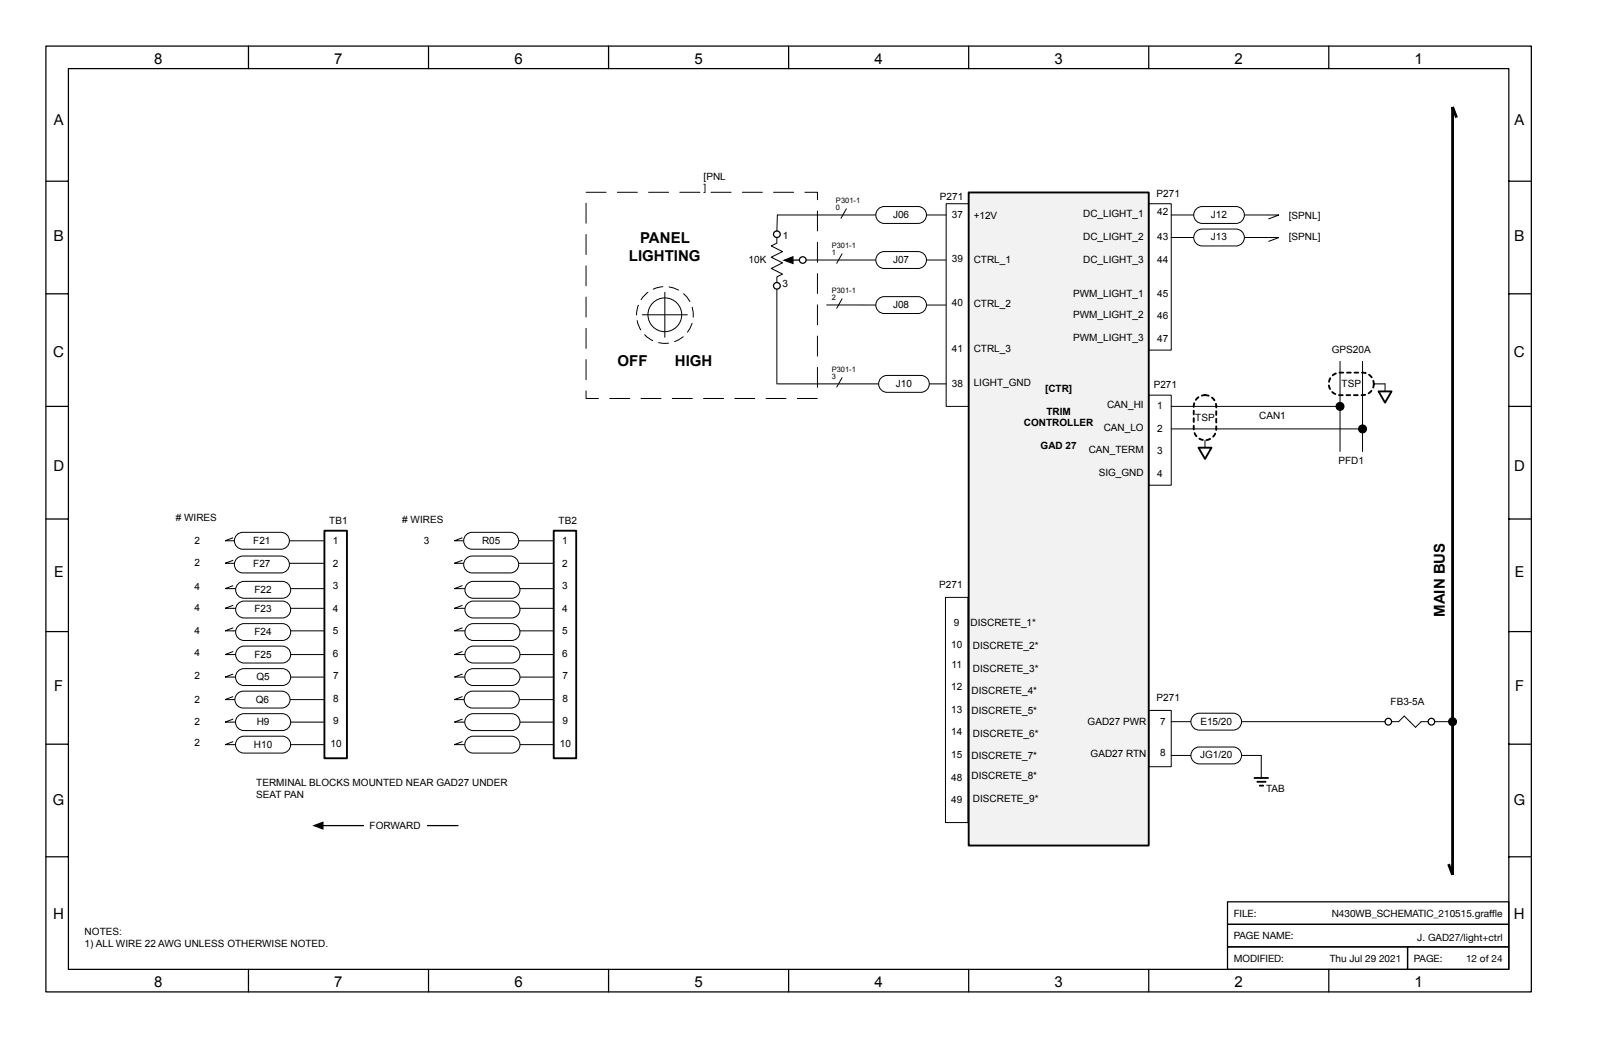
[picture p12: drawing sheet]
<svg xmlns="http://www.w3.org/2000/svg" width="432mm" height="279mm" viewBox="0 0 432 279" stroke-linecap="round" stroke-linejoin="round" font-family="sans-serif">
<path d="M307.9 105.9h6v24.1h-6z" fill="none" stroke="#000" stroke-width=".27"/>
<path d="M253.4 160h6v60.4h-6z" fill="#fff"/>
<path d="M253.4 160h6v60.4h-6z" fill="none" stroke="#000" stroke-width=".27"/>
<path d="M157.1 51.5h62v55.2h-62z" fill="none" stroke="#000" stroke-width=".27" stroke-dasharray="5.4 3"/>
<path d="M307.9 190.3h6v15.1h-6z" fill="#fff"/>
<path d="M307.9 190.3h6v15.1h-6z" fill="none" stroke="#000" stroke-width=".27"/>
<path d="M253.6 54.6h6v54.3h-6z" fill="#fff"/>
<path d="M253.6 54.6h6v54.3h-6z" fill="none" stroke="#000" stroke-width=".27"/>
<path d="M307.9 54.6h6v39.2h-6z" fill="#fff"/>
<path d="M307.9 54.6h6v39.2h-6z" fill="none" stroke="#000" stroke-width=".27"/>
<path d="M259.6 51.6h48.3v174.9h-48.3z" fill="#f2f2f2"/>
<path d="M259.6 51.6h48.3v174.9h-48.3z" fill="none" stroke="#000" stroke-width=".5"/>
<path d="M313.9 57.6h28.9l-2.8 1.1M208.2 63.6v1.5l-1.5 .8 3 1.5-3 1.5 3 1.5-3 1.5 3 1.5-1.5 .8v1.5M313.9 63.6h28.9l-2.8 1.1M313.9 202.4h24.2v6" fill="none" stroke="#000" stroke-width=".27"/>
<circle cx="208.2" cy="62.8" r=".89" fill="#fff"/>
<circle cx="208.2" cy="62.8" r=".89" fill="none" stroke="#000" stroke-width=".34"/>
<circle cx="208.2" cy="76.6" r=".89" fill="#fff"/>
<g fill="none" stroke="#000" stroke-width=".34">
<path d="M210.2 69.7l2.3-.9v1.8zM214.3 69.7h-1.8"/>
<circle cx="208.2" cy="76.6" r=".89"/>
</g>
<path d="M210.2 69.7l2.3-.9v1.8z" fill="#000"/>
<circle cx="215.2" cy="69.7" r=".89" fill="#fff"/>
<circle cx="215.2" cy="69.7" r=".89" fill="none" stroke="#000" stroke-width=".34"/>
<g fill="none" stroke="#000" stroke-width=".27">
<path d="M253.6 57.6h-45.2l-.2 4.4M208.2 77.5v25.3M216.1 69.7h37.4M221.6 81.7h31.9M208.4 102.8h45.2M313.9 108.9h44.2M313.9 114.9h50.2M323 117.9v3"/>
<circle cx="359.2" cy="108.9" r="1.07"/>
<circle cx="365.2" cy="114.9" r="1.07"/>
</g>
<g fill="#000">
<circle cx="359.2" cy="108.9" r="1.07"/>
<circle cx="365.2" cy="114.9" r="1.07"/>
</g>
<path d="M320.6 107a3 3 0 0 1 3.4-1 3 3 0 0 1 2 2.9v6a3 3 0 0 1-3 3 3 3 0 0 1-3-3v-6v-.7z" fill="none" stroke="#000" stroke-width=".5" stroke-dasharray="1 1"/>
<path d="M321.2 119.9h3.5l-1.7 3z" fill="#fff"/>
<path d="M321.2 119.9h3.5l-1.7 3z" fill="none" stroke="#000" stroke-width=".5"/>
<g fill="none" stroke="#000" stroke-width=".27">
<path d="M313.9 193.3h57.3M373 193.3h1.9l1.5-1.5 3 3 1.5-1.5h1.9M383.7 193.3h4.6"/>
<circle cx="389.3" cy="193.3" r="1.07"/>
</g>
<path d="M389.3 31.5v200" fill="none" stroke="#000" stroke-width=".75"/>
<path d="M389.3 31.5v-2.8l1.1 2.8M388.3 231.5l1 2.8v-2.8" fill="none" stroke="#000" stroke-width=".75" stroke-linecap="butt"/>
<circle cx="389.3" cy="193.3" r="1.07" fill="#000"/>
<circle cx="383.7" cy="193.3" r=".89" fill="#fff"/>
<circle cx="383.7" cy="193.3" r=".89" fill="none" stroke="#000" stroke-width=".34"/>
<circle cx="372.1" cy="193.3" r=".89" fill="#fff"/>
<circle cx="372.1" cy="193.3" r=".89" fill="none" stroke="#000" stroke-width=".34"/>
<path d="M359.2 96.8v24.1M365.2 96.8v24.1M371.2 102.8v3.1" fill="none" stroke="#000" stroke-width=".27"/>
<path d="M357.3 100.5l1.2-.6 .7-.1h6a3 3 0 0 1 3 3 3 3 0 0 1-3 3.1h-6a3 3 0 0 1-2.9-2.1 3 3 0 0 1 1-3.3z" fill="none" stroke="#000" stroke-width=".5" stroke-dasharray="1 1"/>
<path d="M369.5 104.8h3.5l-1.8 3.1z" fill="#fff"/>
<path d="M369.5 104.8h3.5l-1.8 3.1zM336.2 208.4h3.7M337 209.4h2.2M337.6 210.5h1" fill="none" stroke="#000" stroke-width=".5"/>
<path d="M368.2 102.8h3" fill="none" stroke="#000" stroke-width=".27"/>
<path d="M235.4 56l1-.6 .6-.1h9.1a2.26 2.26 0 0 1 2.2 2.3 2.26 2.26 0 0 1-2.2 2.3h-9.1a2.26 2.26 0 0 1-2.1-1.4 2.26 2.26 0 0 1 .5-2.5z" fill="#fff"/>
<path d="M235.4 56l1-.6 .6-.1h9.1a2.26 2.26 0 0 1 2.2 2.3 2.26 2.26 0 0 1-2.2 2.3h-9.1a2.26 2.26 0 0 1-2.1-1.4 2.26 2.26 0 0 1 .5-2.5z" fill="none" stroke="#000" stroke-width=".27"/>
<path d="M235.4 68.1l1-.6 .6-.1h9.1a2.26 2.26 0 0 1 2.2 2.3 2.26 2.26 0 0 1-2.2 2.2h-9.1a2.26 2.26 0 0 1-2.1-1.4 2.26 2.26 0 0 1 .5-2.4z" fill="#fff"/>
<path d="M235.4 68.1l1-.6 .6-.1h9.1a2.26 2.26 0 0 1 2.2 2.3 2.26 2.26 0 0 1-2.2 2.2h-9.1a2.26 2.26 0 0 1-2.1-1.4 2.26 2.26 0 0 1 .5-2.4z" fill="none" stroke="#000" stroke-width=".27"/>
<path d="M235.4 80.1l1-.6h.6h9.1a2.26 2.26 0 0 1 2.2 2.2 2.26 2.26 0 0 1-2.2 2.3h-9.1a2.26 2.26 0 0 1-2.1-1.4 2.26 2.26 0 0 1 .5-2.5z" fill="#fff"/>
<path d="M235.4 80.1l1-.6h.6h9.1a2.26 2.26 0 0 1 2.2 2.2 2.26 2.26 0 0 1-2.2 2.3h-9.1a2.26 2.26 0 0 1-2.1-1.4 2.26 2.26 0 0 1 .5-2.5z" fill="none" stroke="#000" stroke-width=".27"/>
<path d="M236.2 101.2l1-.5 .6-.1h9a2.26 2.26 0 0 1 2.3 2.2 2.26 2.26 0 0 1-2.3 2.3h-9a2.26 2.26 0 0 1-2.1-1.4 2.26 2.26 0 0 1 .5-2.5z" fill="#fff"/>
<path d="M236.2 101.2l1-.5 .6-.1h9a2.26 2.26 0 0 1 2.3 2.2 2.26 2.26 0 0 1-2.3 2.3h-9a2.26 2.26 0 0 1-2.1-1.4 2.26 2.26 0 0 1 .5-2.5z" fill="none" stroke="#000" stroke-width=".27"/>
<path d="M320.6 56l1-.6 .6-.1h9.1a2.26 2.26 0 0 1 2.2 2.3 2.26 2.26 0 0 1-2.2 2.3h-9.1a2.26 2.26 0 0 1-2.1-1.4 2.26 2.26 0 0 1 .5-2.5z" fill="#fff"/>
<path d="M320.6 56l1-.6 .6-.1h9.1a2.26 2.26 0 0 1 2.2 2.3 2.26 2.26 0 0 1-2.2 2.3h-9.1a2.26 2.26 0 0 1-2.1-1.4 2.26 2.26 0 0 1 .5-2.5z" fill="none" stroke="#000" stroke-width=".27"/>
<path d="M320.6 62l1-.6h.6h9.1a2.26 2.26 0 0 1 2.2 2.2 2.26 2.26 0 0 1-2.2 2.3h-9.1a2.26 2.26 0 0 1-2.1-1.4 2.26 2.26 0 0 1 .5-2.5z" fill="#fff"/>
<path d="M320.6 62l1-.6h.6h9.1a2.26 2.26 0 0 1 2.2 2.2 2.26 2.26 0 0 1-2.2 2.3h-9.1a2.26 2.26 0 0 1-2.1-1.4 2.26 2.26 0 0 1 .5-2.5z" fill="none" stroke="#000" stroke-width=".27"/>
<path d="M319.9 191.7l1-.6h.6h9a2.26 2.26 0 0 1 2.3 2.2 2.26 2.26 0 0 1-2.3 2.3h-9a2.26 2.26 0 0 1-2.1-1.4 2.26 2.26 0 0 1 .5-2.5z" fill="#fff"/>
<path d="M319.9 191.7l1-.6h.6h9a2.26 2.26 0 0 1 2.3 2.2 2.26 2.26 0 0 1-2.3 2.3h-9a2.26 2.26 0 0 1-2.1-1.4 2.26 2.26 0 0 1 .5-2.5z" fill="none" stroke="#000" stroke-width=".27"/>
<path d="M319.9 200.8l1-.6 .6-.1h9a2.26 2.26 0 0 1 2.3 2.3 2.26 2.26 0 0 1-2.3 2.2h-9a2.26 2.26 0 0 1-2.1-1.4 2.26 2.26 0 0 1 .5-2.4z" fill="#fff"/>
<path d="M319.9 200.8l1-.6 .6-.1h9a2.26 2.26 0 0 1 2.3 2.3 2.26 2.26 0 0 1-2.3 2.2h-9a2.26 2.26 0 0 1-2.1-1.4 2.26 2.26 0 0 1 .5-2.4z" fill="none" stroke="#000" stroke-width=".27"/>
<path d="M87 142.2h6v60.9h-6z" fill="#fff"/>
<path d="M87 142.2h6v60.9h-6z" fill="none" stroke="#000" stroke-width=".5"/>
<path d="M62.5 144l-2.2 .9h26.7M62.5 150.1l-2.2 .8h26.7M62.5 162.1l-2.2 .9h26.7M62.5 168.2l-2.2 .8h26.7" fill="none" stroke="#000" stroke-width=".27"/>
<path d="M63.5 143.3l1-.6 .6-.1h10.2a2.26 2.26 0 0 1 2.3 2.3 2.26 2.26 0 0 1-2.3 2.2h-10.2a2.26 2.26 0 0 1-2.1-1.4 2.26 2.26 0 0 1 .5-2.4z" fill="#fff"/>
<path d="M63.5 143.3l1-.6 .6-.1h10.2a2.26 2.26 0 0 1 2.3 2.3 2.26 2.26 0 0 1-2.3 2.2h-10.2a2.26 2.26 0 0 1-2.1-1.4 2.26 2.26 0 0 1 .5-2.4zM62.5 174.5l-2.2 .8h26.7" fill="none" stroke="#000" stroke-width=".27"/>
<path d="M63.8 173.7l1-.5 .6-.1h10.2a2.26 2.26 0 0 1 2.3 2.2 2.26 2.26 0 0 1-2.3 2.3h-10.2a2.26 2.26 0 0 1-2.1-1.4 2.26 2.26 0 0 1 .5-2.5z" fill="#fff"/>
<path d="M63.8 173.7l1-.5 .6-.1h10.2a2.26 2.26 0 0 1 2.3 2.2 2.26 2.26 0 0 1-2.3 2.3h-10.2a2.26 2.26 0 0 1-2.1-1.4 2.26 2.26 0 0 1 .5-2.5z" fill="none" stroke="#000" stroke-width=".27"/>
<path d="M63.5 149.6l1-.6h.6h10.2a2.26 2.26 0 0 1 2.3 2.2 2.26 2.26 0 0 1-2.3 2.3h-10.2a2.26 2.26 0 0 1-2.1-1.4 2.26 2.26 0 0 1 .5-2.5z" fill="#fff"/>
<path d="M63.5 149.6l1-.6h.6h10.2a2.26 2.26 0 0 1 2.3 2.2 2.26 2.26 0 0 1-2.3 2.3h-10.2a2.26 2.26 0 0 1-2.1-1.4 2.26 2.26 0 0 1 .5-2.5z" fill="none" stroke="#000" stroke-width=".27"/>
<path d="M63.8 161.7l1-.6 .6-.1h10.2a2.26 2.26 0 0 1 2.3 2.3 2.26 2.26 0 0 1-2.3 2.2h-10.2a2.26 2.26 0 0 1-2.1-1.4 2.26 2.26 0 0 1 .5-2.4z" fill="#fff"/>
<path d="M63.8 161.7l1-.6 .6-.1h10.2a2.26 2.26 0 0 1 2.3 2.3 2.26 2.26 0 0 1-2.3 2.2h-10.2a2.26 2.26 0 0 1-2.1-1.4 2.26 2.26 0 0 1 .5-2.4z" fill="none" stroke="#000" stroke-width=".27"/>
<path d="M63.8 167.7l1-.6h.6h10.2a2.26 2.26 0 0 1 2.3 2.2 2.26 2.26 0 0 1-2.3 2.3h-10.2a2.26 2.26 0 0 1-2.1-1.4 2.26 2.26 0 0 1 .5-2.5z" fill="#fff"/>
<path d="M63.8 167.7l1-.6h.6h10.2a2.26 2.26 0 0 1 2.3 2.2 2.26 2.26 0 0 1-2.3 2.3h-10.2a2.26 2.26 0 0 1-2.1-1.4 2.26 2.26 0 0 1 .5-2.5zM62.5 198.7l-2.2 .8h26.7" fill="none" stroke="#000" stroke-width=".27"/>
<path d="M63.8 197.9l1-.6 .6-.1h10.2a2.26 2.26 0 0 1 2.3 2.3 2.26 2.26 0 0 1-2.3 2.2h-10.2a2.26 2.26 0 0 1-2.1-1.4 2.26 2.26 0 0 1 .5-2.4z" fill="#fff"/>
<path d="M62.5 192.6l-2.2 .8h26.7M63.8 197.9l1-.6 .6-.1h10.2a2.26 2.26 0 0 1 2.3 2.3 2.26 2.26 0 0 1-2.3 2.2h-10.2a2.26 2.26 0 0 1-2.1-1.4 2.26 2.26 0 0 1 .5-2.4z" fill="none" stroke="#000" stroke-width=".27"/>
<path d="M63.8 191.8l1-.5 .6-.1h10.2a2.26 2.26 0 0 1 2.3 2.2 2.26 2.26 0 0 1-2.3 2.3h-10.2a2.26 2.26 0 0 1-2.1-1.4 2.26 2.26 0 0 1 .5-2.5z" fill="#fff"/>
<path d="M62.5 186.6l-2.2 .8h26.7M63.8 191.8l1-.5 .6-.1h10.2a2.26 2.26 0 0 1 2.3 2.2 2.26 2.26 0 0 1-2.3 2.3h-10.2a2.26 2.26 0 0 1-2.1-1.4 2.26 2.26 0 0 1 .5-2.5z" fill="none" stroke="#000" stroke-width=".27"/>
<path d="M63.6 185.8l1-.6 .6-.1h10.3a2.26 2.26 0 0 1 2.2 2.3 2.26 2.26 0 0 1-2.2 2.3h-10.3a2.26 2.26 0 0 1-2.1-1.4 2.26 2.26 0 0 1 .5-2.5z" fill="#fff"/>
<path d="M62.5 180.6l-2.2 .8h26.7M63.6 185.8l1-.6 .6-.1h10.3a2.26 2.26 0 0 1 2.2 2.3 2.26 2.26 0 0 1-2.2 2.3h-10.3a2.26 2.26 0 0 1-2.1-1.4 2.26 2.26 0 0 1 .5-2.5z" fill="none" stroke="#000" stroke-width=".27"/>
<path d="M63.8 179.8l1-.6 .6-.1h10.2a2.26 2.26 0 0 1 2.3 2.3 2.26 2.26 0 0 1-2.3 2.2h-10.2a2.26 2.26 0 0 1-2.1-1.4 2.26 2.26 0 0 1 .5-2.4z" fill="#fff"/>
<path d="M62.5 156.9l-2.2 .8h26.7M63.8 179.8l1-.6 .6-.1h10.2a2.26 2.26 0 0 1 2.3 2.3 2.26 2.26 0 0 1-2.3 2.2h-10.2a2.26 2.26 0 0 1-2.1-1.4 2.26 2.26 0 0 1 .5-2.4z" fill="none" stroke="#000" stroke-width=".27"/>
<path d="M63.8 156.4l1-.6 .6-.1h10.2a2.26 2.26 0 0 1 2.3 2.3 2.26 2.26 0 0 1-2.3 2.3h-10.2a2.26 2.26 0 0 1-2.1-1.4 2.26 2.26 0 0 1 .5-2.5z" fill="#fff"/>
<path d="M63.8 156.4l1-.6 .6-.1h10.2a2.26 2.26 0 0 1 2.3 2.3 2.26 2.26 0 0 1-2.3 2.3h-10.2a2.26 2.26 0 0 1-2.1-1.4 2.26 2.26 0 0 1 .5-2.5z" fill="none" stroke="#000" stroke-width=".27"/>
<path d="M148.4 142.2h6v60.9h-6z" fill="#fff"/>
<path d="M148.4 142.2h6v60.9h-6z" fill="none" stroke="#000" stroke-width=".5"/>
<path d="M124 144l-2.2 .9h26.6M124 150.1l-2.2 .8h26.6M124 162.1l-2.2 .9h26.6M124 168.2l-2.2 .8h26.6" fill="none" stroke="#000" stroke-width=".27"/>
<path d="M124.9 143.3l1-.6 .6-.1h10.3a2.26 2.26 0 0 1 2.2 2.3 2.26 2.26 0 0 1-2.2 2.2h-10.3a2.26 2.26 0 0 1-2-1.4 2.26 2.26 0 0 1 .4-2.4z" fill="#fff"/>
<path d="M124.9 143.3l1-.6 .6-.1h10.3a2.26 2.26 0 0 1 2.2 2.3 2.26 2.26 0 0 1-2.2 2.2h-10.3a2.26 2.26 0 0 1-2-1.4 2.26 2.26 0 0 1 .4-2.4zM124 174.5l-2.2 .8h26.6" fill="none" stroke="#000" stroke-width=".27"/>
<path d="M125.3 173.7l1-.5 .6-.1h10.2a2.26 2.26 0 0 1 2.3 2.2 2.26 2.26 0 0 1-2.3 2.3h-10.2a2.26 2.26 0 0 1-2.1-1.4 2.26 2.26 0 0 1 .5-2.5z" fill="#fff"/>
<path d="M125.3 173.7l1-.5 .6-.1h10.2a2.26 2.26 0 0 1 2.3 2.2 2.26 2.26 0 0 1-2.3 2.3h-10.2a2.26 2.26 0 0 1-2.1-1.4 2.26 2.26 0 0 1 .5-2.5z" fill="none" stroke="#000" stroke-width=".27"/>
<path d="M124.9 149.6l1-.6h.6h10.3a2.26 2.26 0 0 1 2.2 2.2 2.26 2.26 0 0 1-2.2 2.3h-10.3a2.26 2.26 0 0 1-2-1.4 2.26 2.26 0 0 1 .4-2.5z" fill="#fff"/>
<path d="M124.9 149.6l1-.6h.6h10.3a2.26 2.26 0 0 1 2.2 2.2 2.26 2.26 0 0 1-2.2 2.3h-10.3a2.26 2.26 0 0 1-2-1.4 2.26 2.26 0 0 1 .4-2.5z" fill="none" stroke="#000" stroke-width=".27"/>
<path d="M125.3 161.7l1-.6 .6-.1h10.2a2.26 2.26 0 0 1 2.3 2.3 2.26 2.26 0 0 1-2.3 2.2h-10.2a2.26 2.26 0 0 1-2.1-1.4 2.26 2.26 0 0 1 .5-2.4z" fill="#fff"/>
<path d="M125.3 161.7l1-.6 .6-.1h10.2a2.26 2.26 0 0 1 2.3 2.3 2.26 2.26 0 0 1-2.3 2.2h-10.2a2.26 2.26 0 0 1-2.1-1.4 2.26 2.26 0 0 1 .5-2.4z" fill="none" stroke="#000" stroke-width=".27"/>
<path d="M125.3 167.7l1-.6h.6h10.2a2.26 2.26 0 0 1 2.3 2.2 2.26 2.26 0 0 1-2.3 2.3h-10.2a2.26 2.26 0 0 1-2.1-1.4 2.26 2.26 0 0 1 .5-2.5z" fill="#fff"/>
<path d="M125.3 167.7l1-.6h.6h10.2a2.26 2.26 0 0 1 2.3 2.2 2.26 2.26 0 0 1-2.3 2.3h-10.2a2.26 2.26 0 0 1-2.1-1.4 2.26 2.26 0 0 1 .5-2.5zM124 198.7l-2.2 .8h26.6" fill="none" stroke="#000" stroke-width=".27"/>
<path d="M125.2 197.9l1-.6 .6-.1h10.3a2.26 2.26 0 0 1 2.3 2.3 2.26 2.26 0 0 1-2.3 2.2h-10.3a2.26 2.26 0 0 1-2-1.4 2.26 2.26 0 0 1 .4-2.4z" fill="#fff"/>
<path d="M124 192.6l-2.2 .8h26.6M125.2 197.9l1-.6 .6-.1h10.3a2.26 2.26 0 0 1 2.3 2.3 2.26 2.26 0 0 1-2.3 2.2h-10.3a2.26 2.26 0 0 1-2-1.4 2.26 2.26 0 0 1 .4-2.4z" fill="none" stroke="#000" stroke-width=".27"/>
<path d="M125.2 191.8l1-.5 .6-.1h10.3a2.26 2.26 0 0 1 2.3 2.2 2.26 2.26 0 0 1-2.3 2.3h-10.3a2.26 2.26 0 0 1-2-1.4 2.26 2.26 0 0 1 .4-2.5z" fill="#fff"/>
<path d="M124 186.6l-2.2 .8h26.6M125.2 191.8l1-.5 .6-.1h10.3a2.26 2.26 0 0 1 2.3 2.2 2.26 2.26 0 0 1-2.3 2.3h-10.3a2.26 2.26 0 0 1-2-1.4 2.26 2.26 0 0 1 .4-2.5z" fill="none" stroke="#000" stroke-width=".27"/>
<path d="M125.1 185.8l1-.6 .6-.1h10.2a2.26 2.26 0 0 1 2.3 2.3 2.26 2.26 0 0 1-2.3 2.3h-10.2a2.26 2.26 0 0 1-2.1-1.4 2.26 2.26 0 0 1 .5-2.5z" fill="#fff"/>
<path d="M124 180.6l-2.2 .8h26.6M125.1 185.8l1-.6 .6-.1h10.2a2.26 2.26 0 0 1 2.3 2.3 2.26 2.26 0 0 1-2.3 2.3h-10.2a2.26 2.26 0 0 1-2.1-1.4 2.26 2.26 0 0 1 .5-2.5z" fill="none" stroke="#000" stroke-width=".27"/>
<path d="M125.2 179.8l1-.6 .6-.1h10.3a2.26 2.26 0 0 1 2.3 2.3 2.26 2.26 0 0 1-2.3 2.2h-10.3a2.26 2.26 0 0 1-2-1.4 2.26 2.26 0 0 1 .4-2.4z" fill="#fff"/>
<path d="M124 156.9l-2.2 .8h26.6M125.2 179.8l1-.6 .6-.1h10.3a2.26 2.26 0 0 1 2.3 2.3 2.26 2.26 0 0 1-2.3 2.2h-10.3a2.26 2.26 0 0 1-2-1.4 2.26 2.26 0 0 1 .4-2.4z" fill="none" stroke="#000" stroke-width=".27"/>
<path d="M125.3 156.4l1-.6 .6-.1h10.2a2.26 2.26 0 0 1 2.3 2.3 2.26 2.26 0 0 1-2.3 2.3h-10.2a2.26 2.26 0 0 1-2.1-1.4 2.26 2.26 0 0 1 .5-2.5z" fill="#fff"/>
<path d="M125.3 156.4l1-.6 .6-.1h10.2a2.26 2.26 0 0 1 2.3 2.3 2.26 2.26 0 0 1-2.3 2.3h-10.2a2.26 2.26 0 0 1-2.1-1.4 2.26 2.26 0 0 1 .5-2.5z" fill="none" stroke="#000" stroke-width=".27"/>
<path d="M84.2 221.2l2.3-.9v1.7zM86.5 221.2h36.3" fill="none" stroke="#000" stroke-width=".34"/>
<path d="M84.2 221.2l2.3-.9v1.7z" fill="#000"/>
<path d="M97.5 219.8h16.8v2.8h-16.8z" fill="#fff"/>
<g fill="none" stroke="#000" stroke-width=".27">
<path d="M226.8 55.9l-1.4 2.6M178.2 78.3v12.1M225.7 68l-1.4 2.5M172.2 84.3h12M225.7 80.1l-1.4 2.5M225.7 101.2l-1.4 2.5"/>
<circle cx="178.2" cy="84.3" r="4.5"/>
</g>
<circle cx="178.2" cy="84.4" r="7.6" fill="none" stroke="#000" stroke-width=".27" stroke-dasharray="2.7 1.7"/>
<path d="M12.3 12.3h398.1v253.4h-398.1z" fill="none" stroke="#000" stroke-width=".34"/>
<path d="M404.4 229.5h6z" fill="#fff"/>
<g fill="none" stroke="#000" stroke-width=".34">
<path d="M18.3 18.4h386.1v241.3h-386.1zM66.6 12.3v6.1M114.9 12.3v6.1M163.1 12.3v6.1M211.4 12.3v6.1M259.6 12.3v6.1M307.9 12.3v6.1M356.2 12.3v6.1M12.3 48.5h6M404.4 48.5h6M12.3 78.7h6M404.4 78.7h6"/>
<path d="M12.3 108.9h6M404.4 108.9h6M12.3 139h6M404.4 139h6M12.3 169.2h6M404.4 169.2h6M12.3 199.4h6M404.4 199.4h6M12.3 229.5h6M404.4 229.5h6M66.6 259.7v6M114.9 259.7v6"/>
<path d="M163.1 259.7v6M211.4 259.7v6M259.6 259.7v6M307.9 259.7v6M329 247.6h75.4v6h-75.4zM329 241.6h75.4v6h-75.4zM329 253.6h48.3v6.1h-48.3zM356.2 259.7v6M377.3 253.6h27.1v6.1h-27.1z"/>
</g>
<g font-size="4">
<text x="41.3" y="17">8</text>
<text x="89.6" y="17">7</text>
<text x="137.9" y="17">6</text>
<text x="186.1" y="17">5</text>
<text x="234.4" y="17">4</text>
<text x="282.6" y="17">3</text>
<text x="330.9" y="17">2</text>
<text x="379.2" y="17">1</text>
<text x="14.4" y="33.5">A</text>
<text x="405.9" y="33.5">A</text>
<text x="14.3" y="64.5">B</text>
<text x="171.6" y="65.2">PANEL</text>
<text x="405.9" y="64.5">B</text>
<text x="168.6" y="70">LIGHTING</text>
<text x="14.3" y="95.5">C</text>
<text x="405.8" y="95.5">C</text>
<text x="165.5" y="98.1">OFF</text>
<text x="180.9" y="98">HIGH</text>
<text x="14.3" y="126.1">D</text>
<text x="405.8" y="126.1">D</text>
<text x="14.5" y="154.6">E</text>
<text x="406" y="154.6">E</text>
<text x="387.3" y="165.3" transform="rotate(-90 387.3 165.3)">MAIN BUS</text>
<text x="14.6" y="185.1">F</text>
<text x="406.1" y="185.1">F</text>
<text x="14.2" y="215.7">G</text>
<text x="405.7" y="215.7">G</text>
<text x="14.3" y="246.2">H</text>
<text x="405.8" y="246.2">H</text>
<text x="41.3" y="264.4">8</text>
<text x="89.6" y="264.4">7</text>
<text x="137.9" y="264.4">6</text>
<text x="186.1" y="264.4">5</text>
<text x="234.4" y="264.4">4</text>
<text x="282.6" y="264.4">3</text>
<text x="330.9" y="264.4">2</text>
<text x="379.2" y="264.4">1</text>
</g>
<g font-size="2.7">
<text x="188.6" y="48.1">[PNL</text>
<text x="188.6" y="51.2">]</text>
<text x="251.9" y="53.6">P271</text>
<text x="310" y="52.7">P271</text>
<text x="239.4" y="58.4">J06</text>
<text x="255.1" y="58.4">37</text>
<text x="261" y="58.7">+12V</text>
<text x="290.3" y="58">DC_LIGHT_1</text>
<text x="310.2" y="57.6">42</text>
<text x="324.6" y="58.4">J12</text>
<text x="345.4" y="58.7">[SPNL]</text>
<text x="209.8" y="64.1">1</text>
<text x="290.3" y="64.4">DC_LIGHT_2</text>
<text x="310.2" y="64.4">43</text>
<text x="324.6" y="64.4">J13</text>
<text x="345.4" y="64.4">[SPNL]</text>
<text x="200.7" y="70.4">10K</text>
<text x="239.4" y="70.4">J07</text>
<text x="255.1" y="70.1">39</text>
<text x="261" y="70.4">CTRL_1</text>
<text x="290.3" y="70.4">DC_LIGHT_3</text>
<text x="310.2" y="70.4">44</text>
<text x="209.7" y="76.8">3</text>
<text x="239.4" y="82.5">J08</text>
<text x="255.1" y="81.8">40</text>
<text x="261" y="82.2">CTRL_2</text>
<text x="287.6" y="79.5">PWM_LIGHT_1</text>
<text x="310.2" y="79.5">45</text>
<text x="287.6" y="85.2">PWM_LIGHT_2</text>
<text x="310.2" y="85.5">46</text>
<text x="255.1" y="94.2">41</text>
<text x="261" y="94.2">CTRL_3</text>
<text x="287.6" y="91.2">PWM_LIGHT_3</text>
<text x="310.2" y="91.6">47</text>
<text x="357" y="94.6">GPS20A</text>
<text x="240.1" y="103.6">J10</text>
<text x="255.1" y="103.6">38</text>
<text x="261" y="103.3">LIGHT_GND</text>
<text x="280.1" y="105">[CTR]</text>
<text x="309.2" y="104">P271</text>
<text x="359.6" y="103.6">TSP</text>
<text x="280.5" y="111.1">TRIM</text>
<text x="296.7" y="109.3">CAN_HI</text>
<text x="310.2" y="109.7">1</text>
<text x="320.4" y="112.7">TSP</text>
<text x="337.5" y="112.3">CAN1</text>
<text x="274.5" y="114.2">CONTROLLER</text>
<text x="295.8" y="115.4">CAN_LO</text>
<text x="310.2" y="115.7">2</text>
<text x="278.9" y="120.3">GAD 27</text>
<text x="291.8" y="121.4">CAN_TERM</text>
<text x="310.2" y="121.7">3</text>
<text x="358.8" y="124.4">PFD1</text>
<text x="294.5" y="127.4">SIG_GND</text>
<text x="310.2" y="127.8">4</text>
<text x="47.1" y="139.5"># WIRES</text>
<text x="88.3" y="140.3">TB1</text>
<text x="107.8" y="140.1"># WIRES</text>
<text x="149.7" y="140.3">TB2</text>
<text x="52.1" y="145.7">2</text>
<text x="67.9" y="145.7">F21</text>
<text x="89.2" y="145.7">1</text>
<text x="113.6" y="145.7">3</text>
<text x="129.2" y="145.7">R05</text>
<text x="150.7" y="145.7">1</text>
<text x="52.1" y="151.7">2</text>
<text x="67.9" y="152">F27</text>
<text x="89.2" y="151.8">2</text>
<text x="150.7" y="151.8">2</text>
<text x="52.1" y="158">4</text>
<text x="68.2" y="158.8">F22</text>
<text x="89.2" y="157.8">3</text>
<text x="150.7" y="157.8">3</text>
<text x="251.7" y="157.5">P271</text>
<text x="52.1" y="163.8">4</text>
<text x="68.2" y="164.1">F23</text>
<text x="89.2" y="163.9">4</text>
<text x="150.7" y="163.9">4</text>
<text x="255.7" y="167.6">9</text>
<text x="260.1" y="167.8">DISCRETE_1*</text>
<text x="52.1" y="169.8">4</text>
<text x="68.2" y="170.1">F24</text>
<text x="89.2" y="169.9">5</text>
<text x="150.7" y="169.9">5</text>
<text x="254.9" y="173.6">10</text>
<text x="260.8" y="173.9">DISCRETE_2*</text>
<text x="52.1" y="175.8">4</text>
<text x="68.2" y="176.1">F25</text>
<text x="89.2" y="176">6</text>
<text x="150.7" y="176">6</text>
<text x="255" y="178.9">11</text>
<text x="260.8" y="179.9">DISCRETE_3*</text>
<text x="52.1" y="181.9">2</text>
<text x="68.7" y="182.2">Q5</text>
<text x="89.3" y="181.9">7</text>
<text x="150.8" y="181.9">7</text>
<text x="254.9" y="185">12</text>
<text x="260.4" y="186">DISCRETE_4*</text>
<text x="52.1" y="188.2">2</text>
<text x="68.6" y="188.2">Q6</text>
<text x="89.3" y="188">8</text>
<text x="150.8" y="188">8</text>
<text x="254.9" y="191">13</text>
<text x="260.4" y="191.3">DISCRETE_5*</text>
<text x="310" y="187.7">P271</text>
<text x="372.7" y="188.8">FB3-5A</text>
<text x="52.1" y="194.2">2</text>
<text x="68.8" y="194.2">H9</text>
<text x="89.3" y="194">9</text>
<text x="150.8" y="194">9</text>
<text x="254.9" y="197">14</text>
<text x="260.8" y="197.4">DISCRETE_6*</text>
<text x="291.5" y="194.1">GAD27 PWR</text>
<text x="310.9" y="194.1">7</text>
<text x="321.7" y="194.1">E15/20</text>
<text x="52.1" y="200">2</text>
<text x="68.1" y="200.3">H10</text>
<text x="88.6" y="200.1">10</text>
<text x="150" y="200.1">10</text>
<text x="254.9" y="203.1">15</text>
<text x="260.4" y="203.4">DISCRETE_7*</text>
<text x="292.3" y="202.8">GAD27 RTN</text>
<text x="310.9" y="202.4">8</text>
<text x="321.7" y="203.2">JG1/20</text>
<text x="254.9" y="209.1">48</text>
<text x="260.4" y="208.7">DISCRETE_8*</text>
<text x="68.7" y="210.7">TERMINAL BLOCKS MOUNTED NEAR GAD27 UNDER</text>
<text x="68.7" y="213.8">SEAT PAN</text>
<text x="254.9" y="215.1">49</text>
<text x="260.8" y="214.8">DISCRETE_9*</text>
<text x="339.4" y="212.2">TAB</text>
<text x="99.1" y="222">FORWARD</text>
<text x="330.7" y="245.6">FILE:</text>
<text x="356.9" y="245.6">N430WB_SCHEMATIC_210515.grafe</text>
<text x="399.2" y="245.6">f</text>
<text x="399.2" y="245.6">l</text>
<text x="22.7" y="250.5">NOTES:</text>
<text x="330.7" y="251.6">PAGE NAME:</text>
<text x="379.9" y="252">J. GAD27/light+ctrl</text>
<text x="22.7" y="253.6">1) ALL WIRE 22 AWG UNLESS OTHERWISE NOTED.</text>
<text x="330.7" y="257.6">MODIFIED:</text>
<text x="356.4" y="257.6">Thu Jul 29 2021</text>
<text x="378.9" y="257.6">PAGE:</text>
<text x="393" y="257.6">12 of 24</text>
</g>
<g font-size="2">
<text x="224.1" y="54.3">P301-1</text>
<text x="224.1" y="56.4">0</text>
<text x="222.9" y="66.3">P301-1</text>
<text x="222.9" y="68.4">1</text>
<text x="222.9" y="78.4">P301-1</text>
<text x="222.9" y="80.5">2</text>
<text x="222.9" y="99.5">P301-1</text>
<text x="222.9" y="101.6">3</text>
</g>
</svg>
